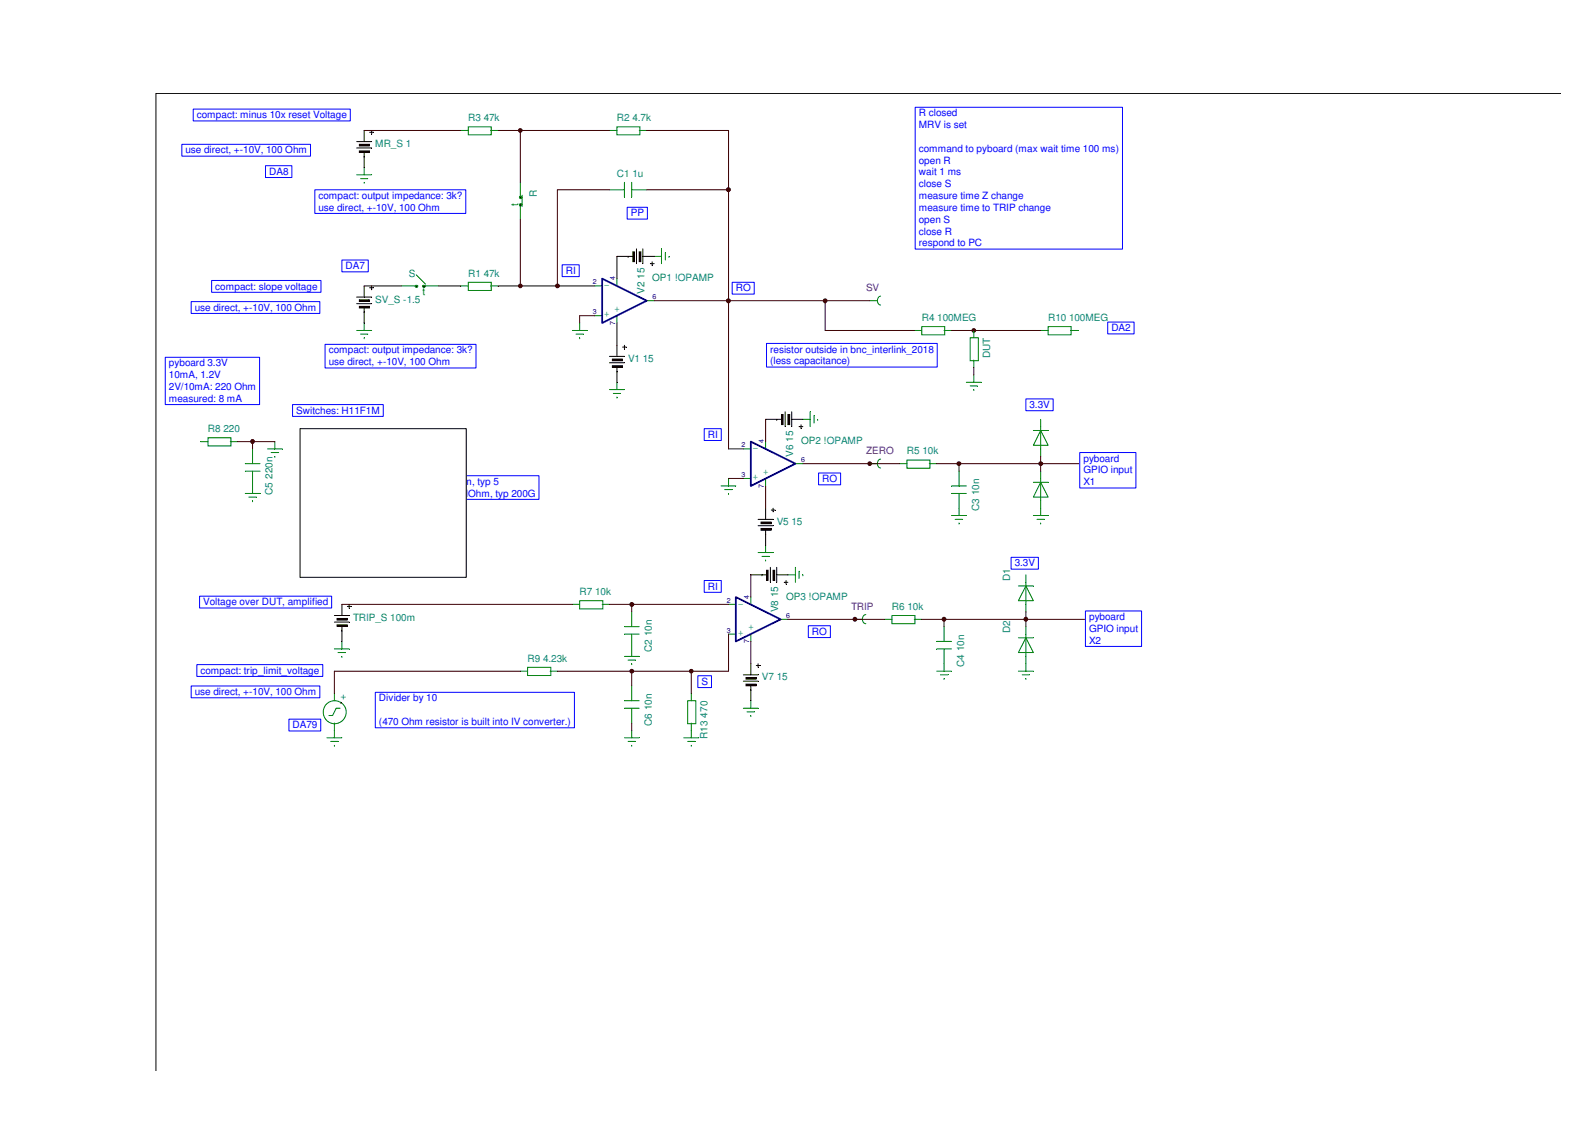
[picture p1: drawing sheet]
<svg xmlns="http://www.w3.org/2000/svg" width="297mm" height="210mm" viewBox="0 0 297 210" stroke-linecap="round" stroke-linejoin="round" font-family="sans-serif">
<circle cx="47" cy="82.2" r=".35" fill="#3c0000"/>
<circle cx="47" cy="82.2" r=".35" fill="none" stroke="#3c0000" stroke-width=".19"/>
<circle cx="96.9" cy="24.3" r=".34" fill="#3c0000"/>
<circle cx="96.9" cy="24.3" r=".34" fill="none" stroke="#3c0000" stroke-width=".19"/>
<circle cx="96.9" cy="53.3" r=".34" fill="#3c0000"/>
<circle cx="96.9" cy="53.3" r=".34" fill="none" stroke="#3c0000" stroke-width=".19"/>
<circle cx="103.8" cy="53.3" r=".36" fill="#3c0000"/>
<circle cx="103.8" cy="53.3" r=".36" fill="none" stroke="#3c0000" stroke-width=".19"/>
<circle cx="117.7" cy="112.6" r=".37" fill="#3c0000"/>
<circle cx="117.7" cy="112.6" r=".37" fill="none" stroke="#3c0000" stroke-width=".19"/>
<circle cx="117.7" cy="125" r=".36" fill="#3c0000"/>
<circle cx="117.7" cy="125" r=".36" fill="none" stroke="#3c0000" stroke-width=".19"/>
<circle cx="128.7" cy="125" r=".34" fill="#3c0000"/>
<circle cx="128.7" cy="125" r=".34" fill="none" stroke="#3c0000" stroke-width=".19"/>
<circle cx="135.6" cy="35.3" r=".37" fill="#3c0000"/>
<circle cx="135.6" cy="35.3" r=".37" fill="none" stroke="#3c0000" stroke-width=".19"/>
<circle cx="135.6" cy="56" r=".37" fill="#3c0000"/>
<circle cx="135.6" cy="56" r=".37" fill="none" stroke="#3c0000" stroke-width=".19"/>
<circle cx="153.7" cy="56" r=".35" fill="#3c0000"/>
<circle cx="153.7" cy="56" r=".35" fill="none" stroke="#3c0000" stroke-width=".19"/>
<circle cx="159.2" cy="115.3" r=".35" fill="#3c0000"/>
<circle cx="159.2" cy="115.3" r=".35" fill="none" stroke="#3c0000" stroke-width=".19"/>
<circle cx="162" cy="86.4" r=".34" fill="#3c0000"/>
<circle cx="162" cy="86.4" r=".34" fill="none" stroke="#3c0000" stroke-width=".19"/>
<circle cx="175.8" cy="115.3" r=".35" fill="#3c0000"/>
<circle cx="175.8" cy="115.3" r=".35" fill="none" stroke="#3c0000" stroke-width=".19"/>
<circle cx="178.6" cy="86.4" r=".36" fill="#3c0000"/>
<circle cx="178.6" cy="86.4" r=".36" fill="none" stroke="#3c0000" stroke-width=".19"/>
<circle cx="181.4" cy="61.5" r=".34" fill="#3c0000"/>
<circle cx="181.4" cy="61.5" r=".34" fill="none" stroke="#3c0000" stroke-width=".19"/>
<circle cx="191" cy="115.3" r=".35" fill="#3c0000"/>
<circle cx="191" cy="115.3" r=".35" fill="none" stroke="#3c0000" stroke-width=".19"/>
<circle cx="193.8" cy="86.4" r=".36" fill="#3c0000"/>
<circle cx="193.8" cy="86.4" r=".36" fill="none" stroke="#3c0000" stroke-width=".19"/>
<path d="M117.6 136v1.4" fill="none" stroke="#008000" stroke-width=".19"/>
<path d="M116.3 137.4h2.7" fill="none" stroke="#008000" stroke-width=".19"/>
<path d="M117 138.1h1.4" fill="none" stroke="#008000" stroke-width=".19"/>
<path d="M117.6 138.8h.1" fill="none" stroke="#008000" stroke-width=".19"/>
<path d="M47 90.5v1.4" fill="none" stroke="#008000" stroke-width=".19"/>
<path d="M45.7 91.9h2.7" fill="none" stroke="#008000" stroke-width=".19"/>
<path d="M46.4 92.6h1.4" fill="none" stroke="#008000" stroke-width=".19"/>
<path d="M47 93.3h.1" fill="none" stroke="#008000" stroke-width=".19"/>
<path d="M128.7 136v1.4" fill="none" stroke="#008000" stroke-width=".19"/>
<path d="M127.3 137.4h2.8" fill="none" stroke="#008000" stroke-width=".19"/>
<path d="M128.1 138.1h1.3" fill="none" stroke="#008000" stroke-width=".19"/>
<path d="M128.7 138.8h.1" fill="none" stroke="#008000" stroke-width=".19"/>
<path d="M135.7 89.1v1.4" fill="none" stroke="#008000" stroke-width=".19"/>
<path d="M134.3 90.5h2.7" fill="none" stroke="#008000" stroke-width=".19"/>
<path d="M135 91.2h1.4" fill="none" stroke="#008000" stroke-width=".19"/>
<path d="M135.7 91.9h.1" fill="none" stroke="#008000" stroke-width=".19"/>
<path d="M191.1 123.6v1.4" fill="none" stroke="#008000" stroke-width=".19"/>
<path d="M189.7 125h2.7" fill="none" stroke="#008000" stroke-width=".19"/>
<path d="M190.4 125.7h1.3" fill="none" stroke="#008000" stroke-width=".19"/>
<path d="M191.1 126.4h.1" fill="none" stroke="#008000" stroke-width=".19"/>
<path d="M193.8 94.7v1.3" fill="none" stroke="#008000" stroke-width=".19"/>
<path d="M192.4 96h2.8" fill="none" stroke="#008000" stroke-width=".19"/>
<path d="M193.1 96.7h1.4" fill="none" stroke="#008000" stroke-width=".19"/>
<path d="M193.8 97.4h.1" fill="none" stroke="#008000" stroke-width=".19"/>
<path d="M178.6 94.7v1.3" fill="none" stroke="#008000" stroke-width=".19"/>
<path d="M177.2 96h2.8" fill="none" stroke="#008000" stroke-width=".19"/>
<path d="M177.9 96.7h1.4" fill="none" stroke="#008000" stroke-width=".19"/>
<path d="M178.6 97.4h.1" fill="none" stroke="#008000" stroke-width=".19"/>
<path d="M51.2 82.3v1.3" fill="none" stroke="#008000" stroke-width=".19"/>
<path d="M49.8 83.6h2.8" fill="none" stroke="#008000" stroke-width=".19"/>
<path d="M50.5 84.3h1.4" fill="none" stroke="#008000" stroke-width=".19"/>
<path d="M51.2 85h.1" fill="none" stroke="#008000" stroke-width=".19"/>
<path d="M206.3 115.4v1.3" fill="none" stroke="#008000" stroke-width=".19"/>
<path d="M204.9 116.7h2.8" fill="none" stroke="#008000" stroke-width=".19"/>
<path d="M205.6 117.4h1.4" fill="none" stroke="#008000" stroke-width=".19"/>
<path d="M206.3 118.1h.1" fill="none" stroke="#008000" stroke-width=".19"/>
<path d="M203.5 86.4v1.4" fill="none" stroke="#008000" stroke-width=".19"/>
<path d="M202.1 87.8h2.8" fill="none" stroke="#008000" stroke-width=".19"/>
<path d="M202.8 88.4h1.4" fill="none" stroke="#008000" stroke-width=".19"/>
<path d="M203.5 89.1h.1" fill="none" stroke="#008000" stroke-width=".19"/>
<path d="M175.8 123.6v1.4" fill="none" stroke="#008000" stroke-width=".19"/>
<path d="M174.5 125h2.7" fill="none" stroke="#008000" stroke-width=".19"/>
<path d="M175.1 125.7h1.4" fill="none" stroke="#008000" stroke-width=".19"/>
<path d="M175.8 126.4h.1" fill="none" stroke="#008000" stroke-width=".19"/>
<path d="M117.6 120.9v1.4" fill="none" stroke="#008000" stroke-width=".19"/>
<path d="M116.3 122.3h2.7" fill="none" stroke="#008000" stroke-width=".19"/>
<path d="M117 122.9h1.4" fill="none" stroke="#008000" stroke-width=".19"/>
<path d="M117.6 123.6h.1" fill="none" stroke="#008000" stroke-width=".19"/>
<path d="M181.4 69.8v1.4" fill="none" stroke="#008000" stroke-width=".19"/>
<path d="M180 71.2h2.8" fill="none" stroke="#008000" stroke-width=".19"/>
<path d="M180.7 71.9h1.3" fill="none" stroke="#008000" stroke-width=".19"/>
<path d="M181.4 72.6h.1" fill="none" stroke="#008000" stroke-width=".19"/>
<path d="M62.3 136v1.4" fill="none" stroke="#008000" stroke-width=".19"/>
<path d="M60.9 137.4h2.8" fill="none" stroke="#008000" stroke-width=".19"/>
<path d="M61.6 138.1h1.3" fill="none" stroke="#008000" stroke-width=".19"/>
<path d="M62.3 138.8h.1" fill="none" stroke="#008000" stroke-width=".19"/>
<path d="M63.7 119.5v1.4" fill="none" stroke="#008000" stroke-width=".19"/>
<path d="M62.3 120.9h2.7" fill="none" stroke="#008000" stroke-width=".19"/>
<path d="M62.9 121.5h1.4" fill="none" stroke="#008000" stroke-width=".19"/>
<path d="M63.7 122.3h.1" fill="none" stroke="#008000" stroke-width=".19"/>
<path d="M146.7 107.1h1.4" fill="none" stroke="#008000" stroke-width=".19"/>
<path d="M148.1 105.7v2.8" fill="none" stroke="#008000" stroke-width=".19"/>
<path d="M148.8 106.4v1.3" fill="none" stroke="#008000" stroke-width=".19"/>
<path d="M149.5 107.1h.1" fill="none" stroke="#008000" stroke-width=".19"/>
<path d="M139.8 130.5v1.4" fill="none" stroke="#008000" stroke-width=".19"/>
<path d="M138.4 131.9h2.8" fill="none" stroke="#008000" stroke-width=".19"/>
<path d="M139.1 132.6h1.4" fill="none" stroke="#008000" stroke-width=".19"/>
<path d="M139.8 133.3h.1" fill="none" stroke="#008000" stroke-width=".19"/>
<path d="M149.5 78.1h1.4" fill="none" stroke="#008000" stroke-width=".19"/>
<path d="M150.9 76.7v2.8" fill="none" stroke="#008000" stroke-width=".19"/>
<path d="M151.6 77.4v1.4" fill="none" stroke="#008000" stroke-width=".19"/>
<path d="M152.3 78.1h.1" fill="none" stroke="#008000" stroke-width=".19"/>
<path d="M142.6 101.6v1.3" fill="none" stroke="#008000" stroke-width=".19"/>
<path d="M141.2 102.9h2.8" fill="none" stroke="#008000" stroke-width=".19"/>
<path d="M141.9 103.6h1.4" fill="none" stroke="#008000" stroke-width=".19"/>
<path d="M142.6 104.3h.1" fill="none" stroke="#008000" stroke-width=".19"/>
<path d="M67.8 60.2v1.4" fill="none" stroke="#008000" stroke-width=".19"/>
<path d="M66.4 61.6h2.8" fill="none" stroke="#008000" stroke-width=".19"/>
<path d="M67.1 62.2h1.4" fill="none" stroke="#008000" stroke-width=".19"/>
<path d="M67.8 62.9h.1" fill="none" stroke="#008000" stroke-width=".19"/>
<path d="M107.9 60.2v1.4" fill="none" stroke="#008000" stroke-width=".19"/>
<path d="M106.6 61.6h2.7" fill="none" stroke="#008000" stroke-width=".19"/>
<path d="M107.3 62.2h1.4" fill="none" stroke="#008000" stroke-width=".19"/>
<path d="M107.9 62.9h.1" fill="none" stroke="#008000" stroke-width=".19"/>
<path d="M67.8 31.2v1.4" fill="none" stroke="#008000" stroke-width=".19"/>
<path d="M66.4 32.6h2.8" fill="none" stroke="#008000" stroke-width=".19"/>
<path d="M67.1 33.3h1.4" fill="none" stroke="#008000" stroke-width=".19"/>
<path d="M67.8 34h.1" fill="none" stroke="#008000" stroke-width=".19"/>
<path d="M121.8 47.8h1.4" fill="none" stroke="#008000" stroke-width=".19"/>
<path d="M123.2 46.4v2.7" fill="none" stroke="#008000" stroke-width=".19"/>
<path d="M123.9 47.1v1.3" fill="none" stroke="#008000" stroke-width=".19"/>
<path d="M124.6 47.8h.1" fill="none" stroke="#008000" stroke-width=".19"/>
<path d="M114.9 71.2v1.4" fill="none" stroke="#008000" stroke-width=".19"/>
<path d="M113.5 72.6h2.8" fill="none" stroke="#008000" stroke-width=".19"/>
<path d="M114.2 73.3h1.4" fill="none" stroke="#008000" stroke-width=".19"/>
<path d="M114.9 74h.1" fill="none" stroke="#008000" stroke-width=".19"/>
<path d="M193.8 61.6h1.4M195.2 60.8h4.3v1.6h-4.3z" fill="none" stroke="#008000" stroke-width=".19"/>
<path d="M199.3 61.6h1.4" fill="none" stroke="#008000" stroke-width=".19"/>
<path d="M117.6 127.8v2.7" fill="none" stroke="#008000" stroke-width=".19"/>
<path d="M117.6 131.9v2.8" fill="none" stroke="#008000" stroke-width=".19"/>
<path d="M116.3 130.5h2.7" fill="none" stroke="#008000" stroke-width=".19"/>
<path d="M116.3 131.9h2.7" fill="none" stroke="#008000" stroke-width=".19"/>
<path d="M47 83.6v2.8" fill="none" stroke="#008000" stroke-width=".19"/>
<path d="M47 87.8v2.7" fill="none" stroke="#008000" stroke-width=".19"/>
<path d="M45.7 86.4h2.7" fill="none" stroke="#008000" stroke-width=".19"/>
<path d="M45.7 87.8h2.7" fill="none" stroke="#008000" stroke-width=".19"/>
<path d="M96.9 125h1.4M98.3 124.3h4.3v1.5h-4.3z" fill="none" stroke="#008000" stroke-width=".19"/>
<path d="M102.4 125h1.4" fill="none" stroke="#008000" stroke-width=".19"/>
<path d="M128.1 130.5h1.5v4.3h-1.5zM128.7 129.1v1.4" fill="none" stroke="#008000" stroke-width=".19"/>
<path d="M128.7 134.7v1.3" fill="none" stroke="#008000" stroke-width=".19"/>
<path d="M191.1 122.3v1.3" fill="none" stroke="#008000" stroke-width=".19"/>
<path d="M191.1 116.7v1.4" fill="none" stroke="#008000" stroke-width=".19"/>
<path d="M191.1 118.1v4.2" fill="none" stroke="#008000" stroke-width=".19"/>
<path d="M189.7 118.8h2.7" fill="none" stroke="#008000" stroke-width=".19"/>
<path d="M191.1 118.8l1.3 2.7h-2.7zM191.1 112.6v1.4" fill="none" stroke="#008000" stroke-width=".19"/>
<path d="M191.1 107.1v1.4" fill="none" stroke="#008000" stroke-width=".19"/>
<path d="M191.1 108.5v4.1" fill="none" stroke="#008000" stroke-width=".19"/>
<path d="M189.7 109.1h2.7" fill="none" stroke="#008000" stroke-width=".19"/>
<path d="M193.8 93.3v1.4M191.1 109.1l1.3 2.8h-2.7z" fill="none" stroke="#008000" stroke-width=".19"/>
<path d="M193.8 87.8v1.3" fill="none" stroke="#008000" stroke-width=".19"/>
<path d="M193.8 89.1v4.2" fill="none" stroke="#008000" stroke-width=".19"/>
<path d="M192.4 89.8h2.8" fill="none" stroke="#008000" stroke-width=".19"/>
<path d="M193.8 89.8l1.4 2.8h-2.8zM193.8 83.6v1.4" fill="none" stroke="#008000" stroke-width=".19"/>
<path d="M193.8 78.1v1.4" fill="none" stroke="#008000" stroke-width=".19"/>
<path d="M193.8 79.5v4.1" fill="none" stroke="#008000" stroke-width=".19"/>
<path d="M192.4 80.2h2.8" fill="none" stroke="#008000" stroke-width=".19"/>
<path d="M37.3 82.3h1.4M38.7 81.5h4.3v1.6h-4.3zM193.8 80.2l1.4 2.7h-2.8z" fill="none" stroke="#008000" stroke-width=".19"/>
<path d="M42.9 82.3h1.4" fill="none" stroke="#008000" stroke-width=".19"/>
<path d="M175.8 116.7v2.8" fill="none" stroke="#008000" stroke-width=".19"/>
<path d="M175.8 120.9v2.7" fill="none" stroke="#008000" stroke-width=".19"/>
<path d="M174.5 119.5h2.7" fill="none" stroke="#008000" stroke-width=".19"/>
<path d="M174.5 120.9h2.7" fill="none" stroke="#008000" stroke-width=".19"/>
<path d="M178.6 87.8v2.7" fill="none" stroke="#008000" stroke-width=".19"/>
<path d="M178.6 91.9v2.8" fill="none" stroke="#008000" stroke-width=".19"/>
<path d="M177.2 90.5h2.8" fill="none" stroke="#008000" stroke-width=".19"/>
<path d="M177.2 91.9h2.8" fill="none" stroke="#008000" stroke-width=".19"/>
<path d="M117.6 114v2.7" fill="none" stroke="#008000" stroke-width=".19"/>
<path d="M117.6 118.1v2.8" fill="none" stroke="#008000" stroke-width=".19"/>
<path d="M116.3 116.7h2.7" fill="none" stroke="#008000" stroke-width=".19"/>
<path d="M116.3 118.1h2.7" fill="none" stroke="#008000" stroke-width=".19"/>
<path d="M106.6 112.6h1.3M107.9 111.9h4.4v1.5h-4.4z" fill="none" stroke="#008000" stroke-width=".19"/>
<path d="M112.1 112.6h1.4" fill="none" stroke="#008000" stroke-width=".19"/>
<path d="M164.8 115.4h1.3M166.1 114.6h4.3v1.6h-4.3z" fill="none" stroke="#008000" stroke-width=".19"/>
<path d="M170.3 115.4h1.4" fill="none" stroke="#008000" stroke-width=".19"/>
<path d="M167.5 86.4h1.4M168.9 85.7h4.3v1.5h-4.3z" fill="none" stroke="#008000" stroke-width=".19"/>
<path d="M173.1 86.4h1.4" fill="none" stroke="#008000" stroke-width=".19"/>
<path d="M170.3 61.6h1.4M171.7 60.8h4.2v1.6h-4.2z" fill="none" stroke="#008000" stroke-width=".19"/>
<path d="M175.8 61.6h1.4" fill="none" stroke="#008000" stroke-width=".19"/>
<path d="M180.7 62.9h1.5v4.3h-1.5zM181.4 61.6v1.3" fill="none" stroke="#008000" stroke-width=".19"/>
<path d="M181.4 67.1v1.4" fill="none" stroke="#008000" stroke-width=".19"/>
<path d="M62.3 129.1v1.4" fill="none" stroke="#008000" stroke-width=".19"/>
<path d="M62.3 134.7v1.3" fill="none" stroke="#008000" stroke-width=".19"/>
<g fill="none" stroke="#008000" stroke-width=".19">
<path d="M62.6 131.9h.7"/>
<circle cx="62.3" cy="132.6" r="2.14"/>
</g>
<path d="M63.5 130.9h.1" fill="none" stroke="#000" stroke-width=".19"/>
<path d="M62.6 131.9l-.7 1.4" fill="none" stroke="#008000" stroke-width=".19"/>
<path d="M61.3 133.3h.6" fill="none" stroke="#008000" stroke-width=".19"/>
<path d="M62.3 114.6h2.7M62.3 115.9h2.7M62.8 115.2h1.8v.3h-1.8zM62.8 116.4h1.8v.3h-1.8zM63.7 117.4h.1M63.7 112.6v2M63.7 116.5v3M64.7 112.9h.7M65 112.6v.7" fill="none" stroke="#000" stroke-width=".19"/>
<g fill="#000">
<path d="M62.8 115.2h1.8v.3h-1.8z" fill-rule="evenodd"/>
<path d="M62.8 116.4h1.8v.3h-1.8z" fill-rule="evenodd"/>
</g>
<path d="M159.2 115.4h1.4" fill="none" stroke="#008000" stroke-width=".19"/>
<path d="M162 86.4h1.4M161.2 114.5a.88 .88 0 0 0-.6 .8 .88 .88 0 0 0 .6 .9" fill="none" stroke="#008000" stroke-width=".19"/>
<path d="M164 85.5a.87 .87 0 0 0-.6 .8 .87 .87 0 0 0 .6 .9M135.7 118.1h1.3" fill="none" stroke="#008000" stroke-width=".19"/>
<g fill="none" stroke="#000" stroke-width=".19">
<path d="M139.8 107.1h2.9M141.9 107.1h.1M142.7 106.2h.3v1.9h-.3zM143.5 105.7v2.8M144 106.2h.3v1.9h-.3zM144.7 105.7v2.8M144.7 107.1h2M146 108.5h.7M146.4 108.1v.7M138.4 125.7h2.8M138.4 126.9h2.8M138.9 126.2h1.9v.3h-1.9z"/>
<path d="M138.9 127.4h1.9v.3h-1.9zM139.8 128.4h.1M139.8 123.6v2.1M139.8 127.6v2.9M140.8 124h.8M141.2 123.6v.7"/>
</g>
<g fill="#000">
<path d="M142.7 106.2h.3v1.9h-.3z" fill-rule="evenodd"/>
<path d="M144 106.2h.3v1.9h-.3z" fill-rule="evenodd"/>
<path d="M138.9 126.2h1.9v.3h-1.9z" fill-rule="evenodd"/>
<path d="M138.9 127.4h1.9v.3h-1.9z" fill-rule="evenodd"/>
</g>
<path d="M135.7 112.6h1.3" fill="none" stroke="#008000" stroke-width=".19"/>
<path d="M145.4 115.4h1.3" fill="none" stroke="#008000" stroke-width=".19"/>
<path d="M139.8 118.1v1.4" fill="none" stroke="#008000" stroke-width=".19"/>
<path d="M139.8 111.2v1.4" fill="none" stroke="#008000" stroke-width=".19"/>
<path d="M137 111.2l8.4 4.2-8.4 4.1z" fill="none" stroke="#000080" stroke-width=".34"/>
<g fill="none" stroke="#000" stroke-width=".19">
<path d="M142.6 78.1h2.9M144.7 78.1h.1M145.5 77.2h.3v1.9h-.3zM146.2 76.7v2.8M146.7 77.2h.4v1.9h-.4zM147.4 76.7v2.8M147.4 78.1h2.1M148.8 79.5h.7M149.2 79.1v.7M141.2 96.7h2.8M141.2 97.9h2.8M141.7 97.2h1.9v.3h-1.9z"/>
<path d="M141.7 98.4h1.9v.4h-1.9zM142.6 99.5h.1M142.6 94.7v2M142.6 98.6v3M143.6 95h.7M144 94.7v.6"/>
</g>
<g fill="#000">
<path d="M145.5 77.2h.3v1.9h-.3z" fill-rule="evenodd"/>
<path d="M146.7 77.2h.4v1.9h-.4z" fill-rule="evenodd"/>
<path d="M141.7 97.2h1.9v.3h-1.9z" fill-rule="evenodd"/>
<path d="M141.7 98.4h1.9v.4h-1.9z" fill-rule="evenodd"/>
</g>
<path d="M138.4 89.1h1.4" fill="none" stroke="#008000" stroke-width=".19"/>
<path d="M138.4 83.6h1.4" fill="none" stroke="#008000" stroke-width=".19"/>
<path d="M148.1 86.4h1.4" fill="none" stroke="#008000" stroke-width=".19"/>
<path d="M142.6 89.1v1.4" fill="none" stroke="#008000" stroke-width=".19"/>
<path d="M142.6 82.3v1.3" fill="none" stroke="#008000" stroke-width=".19"/>
<path d="M139.8 82.3l8.3 4.1-8.3 4.1z" fill="none" stroke="#000080" stroke-width=".34"/>
<path d="M96.9 34v2.7" fill="none" stroke="#008000" stroke-width=".19"/>
<path d="M96.9 38.1v2.8" fill="none" stroke="#008000" stroke-width=".19"/>
<g fill="#000">
<path d="M96.8 36.6h.3v.3h-.3z" fill-rule="evenodd"/>
<path d="M96.8 38h.3v.3h-.3z" fill-rule="evenodd"/>
</g>
<path d="M96.8 36.6h.3v.3h-.3zM96.8 38h.3v.3h-.3zM97.2 36.4v2M162 56h1.4" fill="none" stroke="#008000" stroke-width=".19"/>
<path d="M99 36.7l-1.8 1.7" fill="none" stroke="#fff" stroke-width=".19"/>
<path d="M74.7 53.3h2.8M164 55.2a.87 .87 0 0 0-.6 .8 .87 .87 0 0 0 .6 .8" fill="none" stroke="#008000" stroke-width=".19"/>
<path d="M78.9 53.3h2.8" fill="none" stroke="#008000" stroke-width=".19"/>
<g fill="#000">
<path d="M66.9 26.9h1.9v.3h-1.9z" fill-rule="evenodd"/>
<path d="M66.9 28.1h1.9v.3h-1.9z" fill-rule="evenodd"/>
<path d="M66.9 55.8h1.9v.3h-1.9z" fill-rule="evenodd"/>
<path d="M66.9 57.1h1.9v.3h-1.9z" fill-rule="evenodd"/>
<path d="M77.4 53.1h.3v.4h-.3z" fill-rule="evenodd"/>
<circle cx="79" cy="53.3" r=".25"/>
</g>
<g fill="none" stroke="#008000" stroke-width=".19">
<path d="M85.8 24.3h1.4M87.2 23.6h4.3v1.5h-4.3zM77.4 53.1h.3v.4h-.3zM77.5 51.2l1.7 1.7"/>
<circle cx="79" cy="53.3" r=".25"/>
</g>
<path d="M77.2 52.9h2" fill="none" stroke="#fff" stroke-width=".19"/>
<g fill="none" stroke="#000" stroke-width=".19">
<path d="M66.4 26.4h2.8M66.4 27.6h2.8M66.9 26.9h1.9v.3h-1.9zM66.9 28.1h1.9v.3h-1.9zM67.8 29.1h.1M67.8 24.3v2.1M67.8 28.3v2.9M68.8 24.6h.8M69.2 24.3v.7M66.4 55.3h2.8M66.4 56.6h2.8M66.9 55.8h1.9v.3h-1.9z"/>
<path d="M66.9 57.1h1.9v.3h-1.9zM67.8 58.1h.1M67.8 53.3v2M67.8 57.2v3M68.8 53.6h.8M69.2 53.3v.7"/>
</g>
<path d="M91.4 24.3h1.4" fill="none" stroke="#008000" stroke-width=".19"/>
<path d="M113.5 24.3h1.4M114.9 23.6h4.3v1.5h-4.3z" fill="none" stroke="#008000" stroke-width=".19"/>
<path d="M119 24.3h1.4" fill="none" stroke="#008000" stroke-width=".19"/>
<path d="M85.8 53.3h1.4M87.2 52.6h4.3v1.5h-4.3z" fill="none" stroke="#008000" stroke-width=".19"/>
<path d="M91.4 53.3h1.4" fill="none" stroke="#008000" stroke-width=".19"/>
<path d="M113.5 35.3h2.8" fill="none" stroke="#008000" stroke-width=".19"/>
<path d="M117.6 35.3h2.8" fill="none" stroke="#008000" stroke-width=".19"/>
<path d="M116.3 34v2.7" fill="none" stroke="#008000" stroke-width=".19"/>
<path d="M117.6 34v2.7" fill="none" stroke="#008000" stroke-width=".19"/>
<g fill="none" stroke="#000" stroke-width=".19">
<path d="M114.9 47.8h3M117 47.8h.1M117.9 46.9h.3v1.8h-.3zM118.5 46.4v2.7M119 46.9h.3v1.8h-.3zM119.7 46.4v2.7M119.7 47.8h2.1M121.1 49.1h.7M121.5 48.8v.7M113.5 66.4h2.8M113.5 67.6h2.8M114 66.9h1.9v.3h-1.9z"/>
<path d="M114 68.1h1.9v.3h-1.9zM114.9 69.1h.1M114.9 64.3v2.1M114.9 68.3v2.9M116 64.6h.6M116.3 64.3v.7"/>
</g>
<g fill="#000">
<path d="M117.9 46.9h.3v1.8h-.3z" fill-rule="evenodd"/>
<path d="M119 46.9h.3v1.8h-.3z" fill-rule="evenodd"/>
<path d="M114 66.9h1.9v.3h-1.9z" fill-rule="evenodd"/>
<path d="M114 68.1h1.9v.3h-1.9z" fill-rule="evenodd"/>
</g>
<path d="M110.7 58.8h1.4" fill="none" stroke="#008000" stroke-width=".19"/>
<path d="M110.7 53.3h1.4" fill="none" stroke="#008000" stroke-width=".19"/>
<path d="M120.4 56h1.4" fill="none" stroke="#008000" stroke-width=".19"/>
<path d="M114.9 58.8v1.4" fill="none" stroke="#008000" stroke-width=".19"/>
<path d="M114.9 51.9v1.4" fill="none" stroke="#008000" stroke-width=".19"/>
<path d="M112.1 51.9l8.3 4.1-8.3 4.2z" fill="none" stroke="#000080" stroke-width=".34"/>
<g fill="none" stroke="#3c0000" stroke-width=".19">
<path d="M67.8 24.3h18M92.8 24.3h20.7M96.9 24.3v9.7M113.5 35.3h-9.7v18M120.4 24.3h15.3v59.3h2.7M120.4 35.3h15.3M135.7 35.3h.1M67.8 53.3h6.9M81.7 53.3h4.1M92.8 53.3h17.9M96.9 40.9v12.4M103.8 53.3h.1"/>
<path d="M110.7 58.8h-2.8v1.4M114.9 47.8v4.1M121.8 56h40.2M135.7 56h.1M153.7 56v5.6h16.6M114.9 60.2v4.1M142.6 78.1v4.2M177.2 61.6h16.6M181.4 68.5v1.3M44.3 82.3h6.9M47 82.3v1.3M135.7 89.1h2.7"/>
<path d="M142.6 90.5v4.2M149.5 86.4h18M174.5 86.4h29M178.6 86.4v1.4M193.8 85v2.8M63.7 112.6h42.9M113.5 112.6h22.2M117.6 112.6v1.4M135.7 118.1v6.9h-31.9M139.8 107.1v4.1M139.8 119.5v4.1M146.7 115.4h18.1"/>
<path d="M171.7 115.4h34.6M175.8 115.4v1.3M191.1 114v2.7M96.9 125h-34.6v4.1M117.6 125v2.8M117.6 134.7v1.3M128.7 125v4.1"/>
</g>
<path d="M206.3 60h4.9v2.2h-4.9z" fill="#fff"/>
<path d="M206.3 60h4.9v2.2h-4.9z" fill="none" stroke="#fff" stroke-width=".19"/>
<path d="M206.3 60h4.9v2.2h-4.9z" fill="none" stroke="#00f" stroke-width=".19"/>
<path d="M53.8 134h5.9v2.1h-5.9z" fill="#fff"/>
<path d="M53.8 133.9h5.9v2.2h-5.9z" fill="none" stroke="#fff" stroke-width=".19"/>
<path d="M53.8 133.9h5.9v2.2h-5.9z" fill="none" stroke="#00f" stroke-width=".19"/>
<path d="M63.7 48.5h4.9v2.1h-4.9z" fill="#fff"/>
<path d="M63.7 48.4h4.9v2.2h-4.9z" fill="none" stroke="#fff" stroke-width=".19"/>
<path d="M63.7 48.4h4.9v2.2h-4.9z" fill="none" stroke="#00f" stroke-width=".19"/>
<path d="M49.5 30.9h4.9v2.2h-4.9z" fill="#fff"/>
<path d="M49.4 30.9h5v2.2h-5z" fill="none" stroke="#fff" stroke-width=".19"/>
<path d="M49.4 30.9h5v2.2h-5z" fill="none" stroke="#00f" stroke-width=".19"/>
<path d="M131.2 108.2h3.1v2.1h-3.1z" fill="#fff"/>
<path d="M131.1 108.1h3.2v2.2h-3.2z" fill="none" stroke="#fff" stroke-width=".19"/>
<path d="M131.1 108.1h3.2v2.2h-3.2z" fill="none" stroke="#00f" stroke-width=".19"/>
<path d="M131.2 79.9h3.1v2.1h-3.1z" fill="#fff"/>
<path d="M131.1 79.8h3.2v2.2h-3.2z" fill="none" stroke="#fff" stroke-width=".19"/>
<path d="M131.1 79.8h3.2v2.2h-3.2z" fill="none" stroke="#00f" stroke-width=".19"/>
<path d="M35.6 56.2h24v2.2h-24z" fill="#fff"/>
<path d="M35.6 56.2h24v2.2h-24z" fill="none" stroke="#fff" stroke-width=".19"/>
<path d="M35.6 56.2h24v2.2h-24z" fill="none" stroke="#00f" stroke-width=".19"/>
<path d="M33.9 26.9h23.9v2.2h-23.9z" fill="#fff"/>
<path d="M33.9 26.9h23.9v2.2h-23.9z" fill="none" stroke="#fff" stroke-width=".19"/>
<path d="M33.9 26.9h23.9v2.2h-23.9z" fill="none" stroke="#00f" stroke-width=".19"/>
<path d="M150.6 116.6h4v2.1h-4z" fill="#fff"/>
<path d="M150.5 116.5h4.1v2.2h-4.1z" fill="none" stroke="#fff" stroke-width=".19"/>
<path d="M150.5 116.5h4.1v2.2h-4.1z" fill="none" stroke="#00f" stroke-width=".19"/>
<path d="M152.5 88.1h4v2.2h-4z" fill="#fff"/>
<path d="M152.4 88.1h4.1v2.2h-4.1z" fill="none" stroke="#fff" stroke-width=".19"/>
<path d="M152.4 88.1h4.1v2.2h-4.1z" fill="none" stroke="#00f" stroke-width=".19"/>
<path d="M35.6 127.8h24v2.2h-24z" fill="#fff"/>
<path d="M35.6 127.8h24v2.2h-24z" fill="none" stroke="#fff" stroke-width=".19"/>
<path d="M35.6 127.8h24v2.2h-24z" fill="none" stroke="#00f" stroke-width=".19"/>
<path d="M60.6 64.2h28v4.3h-28z" fill="#fff"/>
<path d="M60.5 64.1h28.1v4.4h-28.1z" fill="none" stroke="#fff" stroke-width=".19"/>
<path d="M60.5 64.1h28.1v4.4h-28.1z" fill="none" stroke="#00f" stroke-width=".19"/>
<path d="M69.9 129h37.1v6.6h-37.1z" fill="#fff"/>
<path d="M69.9 128.9h37.1v6.7h-37.1z" fill="none" stroke="#fff" stroke-width=".19"/>
<path d="M69.9 128.9h37.1v6.7h-37.1z" fill="none" stroke="#00f" stroke-width=".19"/>
<path d="M142.8 64h31.7v4.4h-31.7z" fill="#fff"/>
<path d="M142.7 64h31.8v4.4h-31.8z" fill="none" stroke="#fff" stroke-width=".19"/>
<path d="M142.7 64h31.8v4.4h-31.8z" fill="none" stroke="#00f" stroke-width=".19"/>
<path d="M130 125.9h2.5v2.2h-2.5z" fill="#fff"/>
<path d="M130 125.9h2.5v2.2h-2.5z" fill="none" stroke="#fff" stroke-width=".19"/>
<path d="M130 125.9h2.5v2.2h-2.5z" fill="none" stroke="#00f" stroke-width=".19"/>
<path d="M104.7 49.4h3.2v2.1h-3.2z" fill="#fff"/>
<path d="M104.7 49.3h3.2v2.2h-3.2z" fill="none" stroke="#fff" stroke-width=".19"/>
<path d="M104.7 49.3h3.2v2.2h-3.2z" fill="none" stroke="#00f" stroke-width=".19"/>
<path d="M136.4 52.6h4.1v2.2h-4.1z" fill="#fff"/>
<path d="M136.4 52.6h4.1v2.2h-4.1z" fill="none" stroke="#fff" stroke-width=".19"/>
<path d="M136.4 52.6h4.1v2.2h-4.1z" fill="none" stroke="#00f" stroke-width=".19"/>
<path d="M58.7 35.4h28v4.4h-28z" fill="#fff"/>
<path d="M58.6 35.3h28.1v4.5h-28.1z" fill="none" stroke="#fff" stroke-width=".19"/>
<path d="M58.6 35.3h28.1v4.5h-28.1z" fill="none" stroke="#00f" stroke-width=".19"/>
<path d="M78.4 88.6h22v4.4h-22z" fill="#fff"/>
<path d="M78.4 88.6h22v4.4h-22z" fill="none" stroke="#fff" stroke-width=".19"/>
<path d="M78.4 88.6h22v4.4h-22z" fill="none" stroke="#00f" stroke-width=".19"/>
<path d="M116.8 38.6h3.8v2.2h-3.8z" fill="#fff"/>
<path d="M116.8 38.6h3.8v2.2h-3.8z" fill="none" stroke="#fff" stroke-width=".19"/>
<path d="M116.8 38.6h3.8v2.2h-3.8z" fill="none" stroke="#00f" stroke-width=".19"/>
<path d="M191.1 74.3h5v2.2h-5z" fill="#fff"/>
<path d="M191.1 74.3h5v2.2h-5z" fill="none" stroke="#fff" stroke-width=".19"/>
<path d="M191.1 74.3h5v2.2h-5z" fill="none" stroke="#00f" stroke-width=".19"/>
<path d="M188.3 103.8h5.1v2.2h-5.1z" fill="#fff"/>
<path d="M188.3 103.8h5.1v2.2h-5.1z" fill="none" stroke="#fff" stroke-width=".19"/>
<path d="M188.3 103.8h5.1v2.2h-5.1z" fill="none" stroke="#00f" stroke-width=".19"/>
<path d="M30.8 66.6h17.5v8.8h-17.5z" fill="#fff"/>
<path d="M30.8 66.5h17.5v8.9h-17.5z" fill="none" stroke="#fff" stroke-width=".19"/>
<path d="M30.8 66.5h17.5v8.9h-17.5z" fill="none" stroke="#00f" stroke-width=".19"/>
<path d="M202.2 113.8h10.4v6.6h-10.4z" fill="#fff"/>
<path d="M202.1 113.8h10.5v6.6h-10.5z" fill="none" stroke="#fff" stroke-width=".19"/>
<path d="M202.1 113.8h10.5v6.6h-10.5z" fill="none" stroke="#00f" stroke-width=".19"/>
<path d="M54.5 75.4h16.9v2.2h-16.9z" fill="#fff"/>
<path d="M54.5 75.4h16.9v2.2h-16.9z" fill="none" stroke="#fff" stroke-width=".19"/>
<path d="M54.5 75.4h16.9v2.2h-16.9z" fill="none" stroke="#00f" stroke-width=".19"/>
<path d="M201.1 84.3h10.4v6.6h-10.4z" fill="#fff"/>
<path d="M201.1 84.3h10.4v6.6h-10.4z" fill="none" stroke="#fff" stroke-width=".19"/>
<path d="M201.1 84.3h10.4v6.6h-10.4z" fill="none" stroke="#00f" stroke-width=".19"/>
<path d="M36.7 123.8h23.4v2.2h-23.4z" fill="#fff"/>
<path d="M36.7 123.8h23.4v2.2h-23.4z" fill="none" stroke="#fff" stroke-width=".19"/>
<path d="M36.7 123.8h23.4v2.2h-23.4z" fill="none" stroke="#00f" stroke-width=".19"/>
<path d="M39.5 52.3h20.3v2.1h-20.3z" fill="#fff"/>
<path d="M39.4 52.2h20.4v2.2h-20.4z" fill="none" stroke="#fff" stroke-width=".19"/>
<path d="M39.4 52.2h20.4v2.2h-20.4z" fill="none" stroke="#00f" stroke-width=".19"/>
<path d="M36 20.4h29.2v2.1h-29.2z" fill="#fff"/>
<path d="M36 20.3h29.2v2.2h-29.2z" fill="none" stroke="#fff" stroke-width=".19"/>
<path d="M36 20.3h29.2v2.2h-29.2z" fill="none" stroke="#00f" stroke-width=".19"/>
<path d="M170.5 20h38.5v26.4h-38.5z" fill="#fff"/>
<path d="M170.4 20h38.6v26.4h-38.6z" fill="none" stroke="#fff" stroke-width=".19"/>
<path d="M170.4 20h38.6v26.4h-38.6z" fill="none" stroke="#00f" stroke-width=".19"/>
<path d="M37.2 111.1h24.6v2.1h-24.6z" fill="#fff"/>
<path d="M37.2 111h24.6v2.2h-24.6z" fill="none" stroke="#fff" stroke-width=".19"/>
<path d="M37.2 111h24.6v2.2h-24.6z" fill="none" stroke="#00f" stroke-width=".19"/>
<path d="M55.9 79.8h31v27.8h-31z" fill="#fff"/>
<path d="M29 17.4h261.8M29 17.4h.1M29 17.4v182M55.9 79.8h30.9v27.7h-30.9z" fill="none" stroke="#000" stroke-width=".19"/>
<g font-size="1.9" fill="#00f">
<text x="36.7" y="22">compact: minus 10x reset Voltage</text>
<text x="171.1" y="21.7">R closed</text>
<text x="171.1" y="23.9">MRV is set</text>
<text x="34.5" y="28.6">use direct, +-10V, 100 Ohm</text>
<text x="171.1" y="28.3">command to pyboard (max wait time 100 ms)</text>
<text x="50.1" y="32.6">DA8</text>
<text x="171.1" y="30.5">open R</text>
<text x="171.1" y="32.7">wait 1 ms</text>
<text x="171.1" y="34.9">close S</text>
<text x="59.3" y="37">compact: output impedance: 3k?</text>
<text x="59.3" y="39.2">use direct, +-10V, 100 Ohm</text>
<text x="117.5" y="40.3">PP</text>
<text x="171.1" y="37.1">measure time Z change</text>
<text x="171.1" y="39.3">measure time to TRIP change</text>
<text x="171.1" y="41.5">open S</text>
<text x="171.1" y="43.7">close R</text>
<text x="171.1" y="45.9">respond to PC</text>
<text x="40.1" y="53.9">compact: slope voltage</text>
<text x="64.3" y="50.1">DA7</text>
<text x="105.4" y="51">RI</text>
<text x="36.3" y="57.9">use direct, +-10V, 100 Ohm</text>
<text x="137" y="54.3">RO</text>
<text x="61.2" y="65.8">compact: output impedance: 3k?</text>
<text x="143.4" y="65.7">resistor outside in bnc_interlink_2018</text>
<text x="207" y="61.7">DA2</text>
<text x="31.5" y="68.2">pyboard 3.3V</text>
<text x="31.5" y="70.4">10mA, 1.2V</text>
<text x="61.2" y="68">use direct, +-10V, 100 Ohm</text>
<text x="143.4" y="67.9">(less capacitance)</text>
<text x="31.5" y="72.6">2V/10mA: 220 Ohm</text>
<text x="31.5" y="74.8">measured: 8 mA</text>
<text x="55.2" y="77">Switches: H11F1M</text>
<text x="191.7" y="76">3.3V</text>
<text x="131.8" y="81.5">RI</text>
<text x="153.1" y="89.8">RO</text>
<text x="201.8" y="86">pyboard</text>
<text x="201.8" y="88.2">GPIO input</text>
<text x="79" y="90.3">ON 8 Ohm, typ 5</text>
<text x="79" y="92.5">Off 200 MOhm, typ 200G</text>
<text x="201.8" y="90.4">X1</text>
<text x="189" y="105.5">3.3V</text>
<text x="37.8" y="112.7">Voltage over DUT, amplified</text>
<text x="131.8" y="109.8">RI</text>
<text x="151.2" y="118.2">RO</text>
<text x="202.8" y="115.5">pyboard</text>
<text x="202.8" y="117.7">GPIO input</text>
<text x="202.8" y="119.9">X2</text>
<text x="37.3" y="125.5">compact: trip_limit_voltage</text>
<text x="36.3" y="129.5">use direct, +-10V, 100 Ohm</text>
<text x="70.6" y="130.6">Divider by 10</text>
<text x="130.6" y="127.5">S</text>
<text x="54.5" y="135.6">DA79</text>
<text x="70.6" y="135">(470 Ohm resistor is built into IV converter.)</text>
</g>
<g font-size="1.9" fill="#008080">
<text x="87.2" y="22.5">R3 47k</text>
<text x="114.9" y="22.5">R2 4.7k</text>
<text x="69.9" y="27.4">MR_S 1</text>
<text x="114.9" y="32.9">C1 1u</text>
<text x="99.9" y="36.7" transform="rotate(-90 99.9 36.7)">R</text>
<text x="76.1" y="51.5">S</text>
<text x="87.2" y="51.5">R1 47k</text>
<text x="112.5" y="53.7">-</text>
<text x="121.5" y="52.4">OP1 !OPAMP</text>
<text x="69.9" y="56.3">SV_S -1.5</text>
<text x="112.5" y="59.1">+</text>
<text x="114.4" y="58">+</text>
<text x="120" y="54.7" transform="rotate(-90 120 54.7)">V2 15</text>
<text x="171.7" y="59.8">R4 100MEG</text>
<text x="195.2" y="59.8">R10 100MEG</text>
<text x="117" y="67.4">V1 15</text>
<text x="184.4" y="66.8" transform="rotate(-90 184.4 66.8)">DUT</text>
<text x="38.7" y="80.5">R8 220</text>
<text x="149.2" y="82.7">OP2 !OPAMP</text>
<text x="140.2" y="84.1">-</text>
<text x="140.2" y="89.4">+</text>
<text x="142.1" y="88.4">+</text>
<text x="147.7" y="85.1" transform="rotate(-90 147.7 85.1)">V6 15</text>
<text x="168.9" y="84.6">R5 10k</text>
<text x="50.8" y="92.2" transform="rotate(-90 50.8 92.2)">C5 220n</text>
<text x="182.3" y="95.2" transform="rotate(-90 182.3 95.2)">C3 10n</text>
<text x="144.7" y="97.7">V5 15</text>
<text x="107.9" y="110.8">R7 10k</text>
<text x="137.4" y="113">-</text>
<text x="146.4" y="111.7">OP3 !OPAMP</text>
<text x="166.1" y="113.6">R6 10k</text>
<text x="188.1" y="108.3" transform="rotate(-90 188.1 108.3)">D1</text>
<text x="65.7" y="115.7">TRIP_S 100m</text>
<text x="137.4" y="118.4">+</text>
<text x="139.3" y="117.3">+</text>
<text x="144.9" y="114" transform="rotate(-90 144.9 114)">V8 15</text>
<text x="188.1" y="117.9" transform="rotate(-90 188.1 117.9)">D2</text>
<text x="98.3" y="123.2">R9 4.23k</text>
<text x="121.4" y="121.5" transform="rotate(-90 121.4 121.5)">C2 10n</text>
<text x="179.5" y="124.2" transform="rotate(-90 179.5 124.2)">C4 10n</text>
<text x="64.4" y="130.4" transform="rotate(-90 64.4 130.4)">+</text>
<text x="141.9" y="126.7">V7 15</text>
<text x="121.4" y="135.2" transform="rotate(-90 121.4 135.2)">C6 10n</text>
<text x="131.8" y="137.7" transform="rotate(-90 131.8 137.7)">R13 470</text>
</g>
<g font-size="1.9" fill="#008000">
<text x="96.5" y="38.4" transform="rotate(-90 96.5 38.4)">t</text>
<text x="78.7" y="54.9">t</text>
</g>
<g font-size="1.9" fill="#800080">
<text x="161.3" y="54.3">SV</text>
<text x="161.3" y="84.6">ZERO</text>
<text x="158.5" y="113.6">TRIP</text>
</g>
<g font-size="1.3" fill="#000080">
<text x="110.4" y="53">2</text>
<text x="114.6" y="52.2" transform="rotate(-90 114.6 52.2)">4</text>
<text x="110.4" y="58.5">3</text>
<text x="121.5" y="55.7">6</text>
<text x="114.6" y="60.5" transform="rotate(-90 114.6 60.5)">7</text>
<text x="138.1" y="83.3">2</text>
<text x="142.2" y="82.6" transform="rotate(-90 142.2 82.6)">4</text>
<text x="138.1" y="88.8">3</text>
<text x="149.2" y="86.1">6</text>
<text x="142.2" y="90.8" transform="rotate(-90 142.2 90.8)">7</text>
<text x="135.3" y="112.3">2</text>
<text x="139.5" y="111.5" transform="rotate(-90 139.5 111.5)">4</text>
<text x="135.3" y="117.8">3</text>
<text x="139.5" y="119.8" transform="rotate(-90 139.5 119.8)">7</text>
<text x="146.4" y="115.1">6</text>
</g>
</svg>
